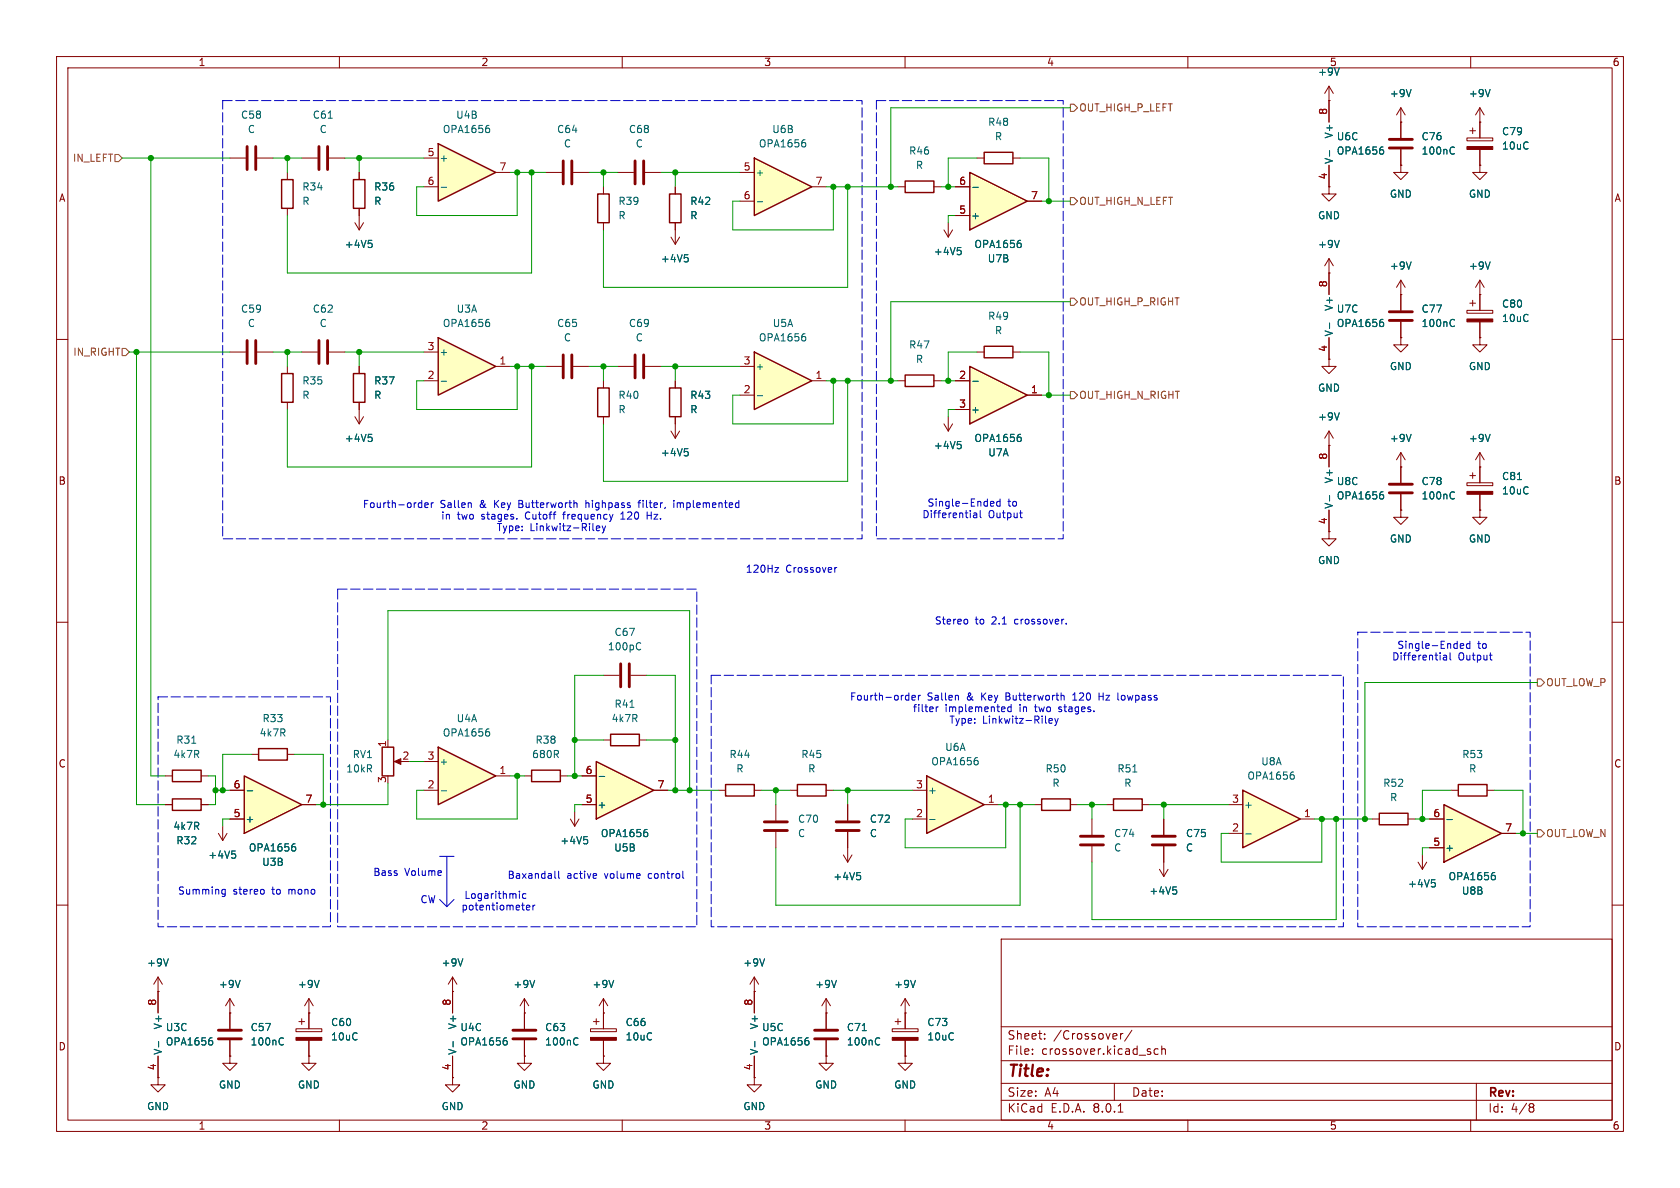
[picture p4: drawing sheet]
<svg xmlns="http://www.w3.org/2000/svg" width="297mm" height="210mm" viewBox="0 0 297 210" stroke-linecap="round" stroke-linejoin="round" font-family="sans-serif">
<g fill="none" stroke="#840000" stroke-width=".18">
<path d="M10 10h277v190h-277zM12 12h273v186h-273zM60 10v2M110 10v2M160 10v2M210 10v2M234.9 17.8h.1M234.9 15.2v6.4M234.9 15.2l-.7 1.3M234.9 15.2l.8 1.3M247.6 19.1l-.7 1.2M247.6 19.1v2.5"/>
<path d="M247.6 19.1l.8 1.2M260 10v2M234.9 29.2v3.8M247.6 21.6h.1M247.6 29.2v1.3h1.3l-1.3 1.3-1.2-1.3h1.2M247.6 29.2h.1M10 60h2M234.9 48.3h.1M234.9 45.7v6.4M234.9 59.7v3.8M234.9 45.7l-.7 1.3M234.9 45.7l.8 1.3"/>
<path d="M247.6 52.1h.1M247.6 59.7v1.3h1.3l-1.3 1.2-1.2-1.2h1.2M247.6 59.7h.1M247.6 49.5v5.4M247.6 56.9v2.8M247.6 49.5l-.7 1.3M247.6 49.5l.8 1.3M259.3 54.9h4.6v.5h-4.6zM259.8 53.6h1.1M260.3 53.1v1M261.6 52.1h.1M261.6 49.5v5.4"/>
<path d="M261.6 56.9v2.8M261.6 49.5l-.7 1.3M261.6 49.5l.8 1.3M285 60h2M234.9 63.5v1.3h1.3l-1.3 1.2-1.2-1.2h1.2M234.9 63.5h.1M234.9 94v1.3h1.3l-1.3 1.2-1.2-1.2h1.2M234.9 94h.1M247.6 90.2v1.2h1.3l-1.3 1.3-1.2-1.3h1.2M247.6 90.2h.1M261.6 90.2v1.2h1.3l-1.3 1.3-1.3-1.3h1.3M261.6 90.2h.1"/>
<path d="M10 110h2M285 110h2M29.2 137.2h1.3M35.6 137.2h1.2M10 160h2M182.9 142.2h1.2M189.2 142.2h1.3M285 160h2M40.6 179.1v2.8M54.6 179.1h.1M54.6 176.5v5.4M54.6 176.5l-.8 1.3"/>
<path d="M54.6 176.5l.8 1.3M80 175.3h.1M80 172.7l-.8 1.3M80 172.7v2.6M80 172.7l.8 1.3M92.7 179.1h.1M92.7 176.5l-.8 1.3M92.7 176.5v2.6M92.7 176.5l.8 1.3M177 166h108v32h-108zM40.6 183.9v2.8M52.3 181.9h4.6v.5h-4.6z"/>
<path d="M52.8 180.6h1M53.3 180.1v1M54.6 186.7v1.3h1.3l-1.3 1.2-1.3-1.2h1.3M54.6 186.7h.1M54.6 183.9v2.8M60 198v2M92.7 186.7v1.3h1.3l-1.3 1.2-1.3-1.2h1.3M92.7 186.7h.1M110 198v2M160 198v2M177 194.5h108M177 191.5h108"/>
<path d="M177 187.5h108M177 181.5h108M182.5 186.3v.1M182.5 185.5v.1M184.7 183.6v.1M184.7 182.8v.1M197 191.5v3M197.7 196.6h.8M198.1 182.7v1M198.5 182.7l-.3 .1-.1 .2M200.1 182.1l-1.3 2M204.7 185.5l-.4-.1-.3 .3v.4l.2 .2h.5"/>
<path d="M205.4 185.5l.2-.1 .4 .1v.9M205.4 184.9v1.5M210 198v2M260 198v2M261 191.5v6.5M270.6 195.1h.3l.3 .3-.3 .3M270.6 195.7h.3M270.9 195.7l.2 .2 .1 .4-.3 .3h-.3"/>
</g>
<g fill="none" stroke="#006464" stroke-width=".18">
<path d="M236.8 12l-.5 1.3M249.5 15.8l-.5 1.3M235 26.6v1M244.3 26h.2M244.4 26.5l.2 .2v.3l-.2 .2M235 57.1v1M236.8 42.5l-.5 1.3M244.3 56.5h.2M244.4 56.9l.2 .3v.3l-.2 .2M249.5 46.3l-.5 1.3M256.9 56.5l.2 .1M257.1 57.6l-.2 .1"/>
<path d="M263.4 46.3l-.4 1.3M33.9 131.4h.7M56.4 173.3l-.4 1.3M81.8 169.5l-.4 1.3M94.5 173.3l-.4 1.3M49.9 183.5l.2 .1M50.1 184.6l-.2 .1"/>
</g>
<path d="M30.5 136.1h5.1v2.1h-5.1zM184.1 141.2h5.1v2.1h-5.1z" fill="none" stroke="#840000" stroke-width=".25"/>
<path d="M245.6 56.6h4.1M245.6 55.1h4.1M38.6 183.6h4.1M38.6 182.1h4.1" fill="none" stroke="#840000" stroke-width=".51"/>
<g fill="#840000" stroke="#840000" stroke-width=".18">
<path d="M259.3 56.4h4.6v.5h-4.6z"/>
<path d="M52.3 183.4h4.6v.5h-4.6z"/>
</g>
<path d="M219.7 139.7l10.2 5.1-10.2 5.1z" fill="#ffffc2"/>
<path d="M219.7 139.7l10.2 5.1-10.2 5.1z" fill="none" stroke="#840000" stroke-width=".25"/>
<path d="M217.2 147.3h2.5M217.2 142.2h2.5M229.9 144.8h2.5M80 190.5v1.3h1.3l-1.3 1.2-1.3-1.2h1.3M80 190.5h.1" fill="none" stroke="#840000" stroke-width=".18"/>
<path d="M228.4 136.5h.3M228.6 137l.2 .2v.3l-.2 .2M220.2 147.4h1" fill="none" stroke="#006464" stroke-width=".18"/>
<path d="M163.8 137.2l10.2 5-10.2 5.1z" fill="#ffffc2"/>
<path d="M163.8 137.2l10.2 5-10.2 5.1zM243.8 143.8h5.1v2h-5.1z" fill="none" stroke="#840000" stroke-width=".25"/>
<g fill="none" stroke="#840000" stroke-width=".18">
<path d="M161.3 139.7h2.5M161.3 144.8h2.5M174 142.2h2.5M242.6 144.8h1.2M248.9 144.8h1.3M250.7 152.4l.8 1.3M251.5 151.1v2.6M252.2 152.4l-.7 1.3M40.6 179.1h.1M40.6 176.5l-.7 1.3M40.6 176.5v2.6M40.6 176.5l.8 1.3"/>
<path d="M80 175.3v3.8M80 186.7v3.8"/>
</g>
<path d="M172.6 133.9h.2M172.7 134.4l.2 .3v.3l-.2 .2M164.4 144.9h.9M253.1 155.5h.6M253.5 156l.3 .2v.3l-.3 .3M42.5 173.3l-.5 1.3M80.1 184.1v1M89.3 183.5h.3M89.4 183.9l.3 .3v.3l-.3 .2" fill="none" stroke="#006464" stroke-width=".18"/>
<path d="M255.3 142.2l10.1 5.1-10.1 5.1z" fill="#ffffc2"/>
<path d="M128.3 138.7h5v2h-5zM141 138.7h5v2h-5zM257.8 138.7h5.1v2h-5.1zM196.8 141.2h5.1v2.1h-5.1zM255.3 142.2l10.1 5.1-10.1 5.1z" fill="none" stroke="#840000" stroke-width=".25"/>
<g fill="none" stroke="#840000" stroke-width=".18">
<path d="M261.6 19.1l-.7 1.2M261.6 19.1v5.3M261.6 19.1l.8 1.2M234.9 33v1.3h1.3l-1.3 1.3-1.2-1.3h1.2M234.9 33h.1M259.3 24.4h4.6v.5h-4.6zM259.8 23.1h1.1M260.3 22.6v1M261.6 21.6h.1M261.6 26.4v2.8M127 139.7h1.3M133.3 139.7h1.3"/>
<path d="M139.7 139.7h1.3M146 139.7h1.3M256.5 139.7h1.3M262.9 139.7h1.3M137.2 142.2v2.8M137.2 147.1v2.8M149.1 151.1l.8 1.3M149.9 142.2v2.8M149.9 147.1v5.3M150.6 151.1l-.7 1.3M193 144.8v2.8M193 149.6v2.8"/>
<path d="M195.6 142.2h1.2M201.9 142.2h1.3M205 153.7l.7 1.2M205.7 144.8v2.8M205.7 149.6v5.3M206.5 153.7l-.8 1.2M252.7 149.9h2.6M252.7 144.8h2.6M265.4 147.3h2.6M27.9 175.3v3.8M27.9 186.7v3.8"/>
</g>
<path d="M263.4 15.8l-.4 1.3M200.3 136.5h.7M151.5 154.2h.6M151.9 154.7l.3 .3v.3l-.3 .2M207.4 156.8h.6M207.8 157.3l.2 .2v.3l-.2 .3M255.8 144.9h1M264 154.2h.3M264.1 154.7l.3 .3v.3l-.3 .2M28 184.1v1M37.2 183.5h.3M37.4 183.9l.2 .3v.3l-.2 .2" fill="none" stroke="#006464" stroke-width=".18"/>
<path d="M135.1 146.8h4.1M135.1 145.3h4.1M147.8 146.8h4.1M147.8 145.3h4.1M191 149.4h4.1M191 147.8h4.1M203.7 149.4h4.1M203.7 147.8h4.1" fill="none" stroke="#840000" stroke-width=".51"/>
<path d="M259.3 25.9h4.6v.5h-4.6z" fill="#840000" stroke="#840000" stroke-width=".18"/>
<path d="M133.3 27.9l10.2 5.1-10.2 5.1z" fill="#ffffc2"/>
<path d="M133.3 27.9l10.2 5.1-10.2 5.1zM160 32h5.1v2h-5.1zM174 26.9h5.1v2.1h-5.1z" fill="none" stroke="#840000" stroke-width=".25"/>
<g fill="none" stroke="#840000" stroke-width=".18">
<path d="M130.8 30.5h2.5M130.8 35.6h2.5M143.5 33h2.5M158.7 33h1.3M165.1 33h1.3M167.6 39.4v2.5M172.7 27.9h1.3M179.1 27.9h1.2M247.6 21.6v2.8M247.6 26.4v2.8M261.6 29.2v1.3h1.3l-1.3 1.3-1.3-1.3h1.3M261.6 29.2h.1"/>
<path d="M166.9 40.6l.7 1.3M168.4 40.6l-.8 1.3"/>
</g>
<path d="M133.9 35.7h.9M142.1 24.7h.2M142.2 25.2l.3 .2v.3l-.3 .3M256.9 26l.2 .1M257.1 27.1l-.2 .1M169.3 43.8h.6M169.7 44.2l.2 .3v.3l-.2 .2" fill="none" stroke="#006464" stroke-width=".18"/>
<path d="M245.6 26.2h4.1M245.6 24.6h4.1" fill="none" stroke="#840000" stroke-width=".51"/>
<path d="M171.4 30.5l10.2 5.1-10.2 5z" fill="#ffffc2"/>
<path d="M171.4 30.5l10.2 5.1-10.2 5z" fill="none" stroke="#840000" stroke-width=".25"/>
<g fill="none" stroke="#840000" stroke-width=".18">
<path d="M168.9 38.1h2.5M168.9 33h2.5M181.6 35.6h2.5M234.9 78.7v3.9M234.9 90.2v3.8M247.6 82.6h.1M247.6 80l-.7 1.3M247.6 80v2.6M247.6 80l.8 1.3M259.3 85.3h4.6v.6h-4.6zM259.8 84.1h1.1M260.3 83.6v1"/>
<path d="M261.6 82.6h.1M261.6 80l-.7 1.3M261.6 80v5.3M261.6 87.4v2.8M261.6 80l.8 1.3M27.9 190.5v1.3h1.3l-1.3 1.2-1.2-1.2h1.2M27.9 190.5h.1M40.6 186.7v1.3h1.3l-1.3 1.2-1.2-1.2h1.2M40.6 186.7h.1"/>
</g>
<path d="M172 33.1h.9M180.2 42.5h.2M180.3 43l.3 .2v.3l-.3 .3M249.5 76.8l-.5 1.2M263.4 76.8l-.4 1.2M235 87.6v1M244.3 86.9h.2M244.4 87.4l.2 .3v.3l-.2 .2M268.3 84.8h.7" fill="none" stroke="#006464" stroke-width=".18"/>
<path d="M259.3 86.9h4.6v.5h-4.6z" fill="#840000" stroke="#840000" stroke-width=".18"/>
<path d="M171.4 64.8l10.2 5.1-10.2 5z" fill="#ffffc2"/>
<path d="M160 66.3h5.1v2h-5.1zM171.4 64.8l10.2 5.1-10.2 5zM174 61.2h5.1v2h-5.1z" fill="none" stroke="#840000" stroke-width=".25"/>
<g fill="none" stroke="#840000" stroke-width=".18">
<path d="M158.7 67.3h1.3M165.1 67.3h1.3M166.9 74.9l.7 1.3M167.6 73.7v2.5M168.4 74.9l-.8 1.3M168.9 67.3h2.5M168.9 72.4h2.5M172.7 62.2h1.3M179.1 62.2h1.2M181.6 69.9h2.5M234.9 78.7h.1M234.9 76.2l-.7 1.3"/>
<path d="M234.9 76.2v2.5M234.9 76.2l.8 1.3M247.6 82.6v2.7M247.6 87.4v2.8"/>
</g>
<path d="M169.3 78h.6M169.7 78.5l.2 .3v.3l-.2 .2M172 67.4h.9M180.2 76.8h.2M180.3 77.3l.3 .2v.3l-.3 .2M236.8 73l-.5 1.2M256.9 86.9l.2 .2M257.1 88.1l-.2 .1" fill="none" stroke="#006464" stroke-width=".18"/>
<path d="M245.6 87.1h4.1M245.6 85.6h4.1" fill="none" stroke="#840000" stroke-width=".51"/>
<path d="M133.3 62.2l10.2 5.1-10.2 5.1z" fill="#ffffc2"/>
<path d="M49.8 31.8h2v5h-2zM62.5 31.8h2v5h-2zM105.7 34.3h2v5.1h-2zM49.8 66h2v5.1h-2zM62.5 66h2v5.1h-2zM105.7 68.6h2v5.1h-2zM133.3 62.2l10.2 5.1-10.2 5.1z" fill="none" stroke="#840000" stroke-width=".25"/>
<g fill="none" stroke="#840000" stroke-width=".18">
<path d="M50.8 30.5v1.3M50.8 36.8v1.3M62.7 39.4l.8 1.2M63.5 30.5v1.3M63.5 36.8v3.8M64.3 39.4l-.8 1.2M96.5 30.5h2.8M101.3 30.5h2.8M106.7 33v1.3M106.7 39.4v1.2M109.2 30.5h2.8M114 30.5h2.8"/>
<path d="M261.6 59.7v1.3h1.3l-1.3 1.2-1.3-1.2h1.3M261.6 59.7h.1M50.8 64.8v1.2M50.8 71.1v1.3M53.3 62.2h2.8M58.2 62.2h2.8M62.7 73.7l.8 1.2M63.5 64.8v1.2M63.5 71.1v3.8M64.3 73.7l-.8 1.2M96.5 64.8h2.8M101.3 64.8h2.8"/>
<path d="M106.7 67.3v1.3M106.7 73.7v1.2M130.8 69.9h2.5M130.8 64.8h2.5M143.5 67.3h2.5"/>
</g>
<path d="M65.1 42.5h.6M65.6 43l.2 .2v.3l-.2 .3M142.1 59h.2M142.2 59.5l.3 .2v.3l-.3 .3M65.1 76.8h.6M65.6 77.3l.2 .2v.3l-.2 .2M133.9 69.9h.9" fill="none" stroke="#006464" stroke-width=".18"/>
<path d="M99.6 28.4v4.1M101.1 28.4v4.1M112.3 28.4v4.1M113.8 28.4v4.1M56.4 60.2v4.1M57.9 60.2v4.1M99.6 62.7v4.1M101.1 62.7v4.1" fill="none" stroke="#840000" stroke-width=".51"/>
<path d="M77.5 59.7l10.1 5.1-10.1 5.1z" fill="#ffffc2"/>
<path d="M77.5 59.7l10.1 5.1-10.1 5.1z" fill="none" stroke="#840000" stroke-width=".25"/>
<path d="M74.9 67.3h2.6M74.9 62.2h2.6M87.6 64.8h2.6" fill="none" stroke="#840000" stroke-width=".18"/>
<path d="M86.2 56.5h.3M86.3 56.9l.3 .3v.3l-.3 .2M78 67.4h1" fill="none" stroke="#006464" stroke-width=".18"/>
<path d="M77.5 25.4l10.1 5.1-10.1 5.1z" fill="#ffffc2"/>
<path d="M77.5 25.4l10.1 5.1-10.1 5.1zM94 136.1h5.1v2.1h-5.1zM107.9 129.8h5.1v2h-5.1z" fill="none" stroke="#840000" stroke-width=".25"/>
<g fill="none" stroke="#840000" stroke-width=".18">
<path d="M40.6 27.9h2.8M45.5 27.9h2.8M53.3 27.9h2.8M58.2 27.9h2.8M74.9 27.9h2.6M74.9 33h2.6M87.6 30.5h2.6M40.6 62.2h2.8M45.5 62.2h2.8M106.7 119.4h2.8M111.5 119.4h2.8M92.7 137.2h1.3"/>
<path d="M99.1 137.2h1.2M106.7 130.8h1.2M113 130.8h1.3M27.9 175.3h.1M27.9 172.7l-.7 1.3M27.9 172.7v2.6M27.9 172.7l.8 1.3"/>
</g>
<path d="M58 20.9h.8M78 33.1h1M86.2 22.2h.3M86.3 22.7l.3 .2v.3l-.3 .2M113 113.6l.3 .1M113.3 114.8l-.3 .1M111.4 125h.7M29.8 169.5l-.5 1.3" fill="none" stroke="#006464" stroke-width=".18"/>
<path d="M43.7 25.9v4.1M45.2 25.9v4.1M56.4 25.9v4.1M57.9 25.9v4.1M43.7 60.2v4.1M45.2 60.2v4.1M109.7 117.3v4.1M111.3 117.3v4.1" fill="none" stroke="#840000" stroke-width=".51"/>
<path d="M105.4 134.6l10.2 5.1-10.2 5.1z" fill="#ffffc2"/>
<path d="M118.4 34.3h2v5.1h-2zM118.4 68.6h2v5.1h-2zM105.4 134.6l10.2 5.1-10.2 5.1z" fill="none" stroke="#840000" stroke-width=".25"/>
<g fill="none" stroke="#840000" stroke-width=".18">
<path d="M119.4 33v1.3M119.4 39.4v3.8M118.6 41.9l.8 1.3M120.1 41.9l-.7 1.3M109.2 64.8h2.8M114 64.8h2.8M118.6 76.2l.8 1.3M119.4 67.3v1.3M119.4 73.7v3.8M120.1 76.2l-.7 1.3M102.9 137.2h2.5M115.6 139.7h2.5"/>
<path d="M100.8 144.8l.8 1.3M101.6 143.5v2.6M102.4 144.8l-.8 1.3M102.9 142.2h2.5M92.7 179.1v2.8M106.7 179.1h.1M106.7 176.5v5.4M106.7 176.5l-.8 1.3M106.7 176.5l.7 1.3M133.3 175.3h.1M133.3 172.7l-.7 1.3M133.3 172.7v6.4"/>
<path d="M133.3 172.7l.8 1.3M146 179.1h.1M146 176.5v5.4M146 176.5l-.7 1.3M146 176.5l.8 1.3M160 179.1h.1M160 176.5l-.7 1.3M160 176.5v5.4M160 176.5l.8 1.3M92.7 183.9v2.8M104.4 181.9h4.6v.5h-4.6zM104.9 180.6h1"/>
<path d="M105.4 180.1v1M106.7 186.7v1.3h1.2l-1.2 1.2-1.3-1.2h1.3M106.7 186.7h.1M106.7 183.9v2.8M133.3 190.5v1.3h1.3l-1.3 1.2-1.2-1.2h1.2M133.3 190.5h.1M133.3 186.7v3.8M146 186.7v1.3h1.3l-1.3 1.2-1.2-1.2h1.2M146 186.7h.1M146 183.9v2.8M157.7 181.9h4.6v.5h-4.6zM158.2 180.6h1.1"/>
<path d="M158.7 180.1v1M160 186.7v1.3h1.3l-1.3 1.2-1.3-1.2h1.3M160 186.7h.1M160 183.9v2.8"/>
</g>
<g fill="none" stroke="#006464" stroke-width=".18">
<path d="M121 45h.6M121.4 45.5l.3 .3v.3l-.3 .2M121 79.3h.6M121.4 79.8l.3 .2v.3l-.3 .3M105.9 137.3h1M103.2 147.9h.6M103.7 148.4l.2 .2v.3l-.2 .3M114.1 146.6h.3M114.3 147.1l.2 .3v.3l-.2 .2M108.5 173.3l-.4 1.3M135.2 169.5l-.5 1.3M147.9 173.3l-.5 1.3"/>
<path d="M161.8 173.3l-.4 1.3M101.9 183.5l.3 .1M102.2 184.6l-.3 .1M133.4 184.1v1M142.7 183.5h.2M142.8 183.9l.2 .3v.3l-.2 .2M152.4 182.2h.8M155.3 183.5l.2 .1M155.5 184.6l-.2 .1"/>
</g>
<g fill="#840000" stroke="#840000" stroke-width=".18">
<path d="M104.4 183.4h4.6v.5h-4.6z"/>
<path d="M157.7 183.4h4.6v.5h-4.6z"/>
</g>
<path d="M112.3 62.7v4.1M113.8 62.7v4.1M90.7 183.6h4M90.7 182.1h4M144 183.6h4.1M144 182.1h4.1" fill="none" stroke="#840000" stroke-width=".51"/>
<path d="M77.5 132.1l10.1 5.1-10.1 5z" fill="#ffffc2"/>
<path d="M45.7 132.3h5.1v2.1h-5.1zM67.6 132.1h2v5.1h-2zM77.5 132.1l10.1 5.1-10.1 5z" fill="none" stroke="#840000" stroke-width=".25"/>
<path d="M44.4 133.4h1.3M50.8 133.4h1.3M68.6 130.8v1.3M70.1 134.6h1M74.9 139.7h2.6M74.9 134.6h2.6M87.6 137.2h2.6M38.6 147.3l.8 1.3M39.4 146.1v2.5M40.1 147.3l-.7 1.3" fill="none" stroke="#840000" stroke-width=".18"/>
<path d="M78 139.8h1M86.2 128.8h.3M86.3 129.3l.3 .3v.3l-.3 .2M41 150.4h.6M41.4 150.9l.3 .3v.3l-.3 .2" fill="none" stroke="#006464" stroke-width=".18"/>
<path d="M69.7 134.6l1.2-.5v1z" fill="#840000" stroke="#840000" stroke-width=".18"/>
<path d="M43.2 137.2l10.1 5-10.1 5.1z" fill="#ffffc2"/>
<path d="M43.2 137.2l10.1 5-10.1 5.1zM30.5 141.2h5.1v2.1h-5.1z" fill="none" stroke="#840000" stroke-width=".25"/>
<g fill="none" stroke="#840000" stroke-width=".18">
<path d="M234.9 17.8h.1M234.9 17.8v3.8M63.5 30.5v1.3M63.5 36.8v1.3M119.4 33v1.3M119.4 39.4v1.2M168.9 38.1h2.5M168.9 33h2.5M181.6 35.6h2.5M234.9 33h.1M234.9 29.2v3.8M247.6 21.6h.1"/>
<path d="M247.6 29.2h.1M247.6 21.6v2.8M247.6 26.4v2.8M261.6 21.6h.1M261.6 29.2h.1M261.6 21.6v2.8M261.6 26.4v2.8M234.9 48.3h.1M234.9 48.3v3.8M234.9 59.7v3.8M247.6 52.1h.1M247.6 59.7h.1"/>
<path d="M247.6 52.1v2.8M247.6 56.9v2.8M261.6 59.7h.1M261.6 52.1h.1M261.6 52.1v2.8M261.6 56.9v2.8M63.5 64.8v1.2M63.5 71.1v1.3M119.4 67.3v1.3M119.4 73.7v1.2M168.9 67.3h2.5M168.9 72.4h2.5"/>
<path d="M181.6 69.9h2.5M234.9 78.7h.1M234.9 63.5h.1M234.9 78.7v3.9M234.9 94h.1M234.9 90.2v3.8M247.6 90.2h.1M247.6 82.6h.1M247.6 82.6v2.7M247.6 87.4v2.8M261.6 90.2h.1M261.6 82.6h.1"/>
<path d="M261.6 82.6v2.7M261.6 87.4v2.8M40.6 139.7h2.6M102.9 137.2h2.5M115.6 139.7h2.5M29.2 142.2h1.3M35.6 142.2h1.2M40.6 144.8h2.6M53.3 142.2h2.6M102.9 142.2h2.5M149.9 142.2v2.8M149.9 147.1v2.8"/>
<path d="M205.7 144.8v2.8M205.7 149.6v2.8M252.7 144.8h2.6M252.7 149.9h2.6M265.4 147.3h2.6M27.9 175.3h.1M27.9 175.3v3.8M40.6 179.1h.1M40.6 179.1v2.8M54.6 179.1h.1M54.6 179.1v2.8M80 175.3h.1"/>
<path d="M80 175.3v3.8M92.7 179.1h.1M92.7 179.1v2.8M106.7 179.1h.1M106.7 179.1v2.8M133.3 175.3h.1M133.3 175.3v3.8M146 179.1h.1M146 179.1v2.8M160 179.1h.1M160 179.1v2.8M27.9 190.5h.1"/>
<path d="M27.9 186.7v3.8M40.6 186.7h.1M40.6 183.9v2.8M54.6 186.7h.1M54.6 183.9v2.8M80 190.5h.1M80 186.7v3.8M92.7 186.7h.1M92.7 183.9v2.8M106.7 186.7h.1M106.7 183.9v2.8M133.3 190.5h.1"/>
<path d="M133.3 186.7v3.8M146 186.7h.1M146 183.9v2.8M160 186.7h.1M160 183.9v2.8"/>
</g>
<g fill="none" stroke="#006464" stroke-width=".18">
<path d="M236.8 12l-.5 1.3M249.5 15.8l-.5 1.3M263.4 15.8l-.4 1.3M172 33.1h.9M235 26.6v1M244.3 26h.2M244.4 26.5l.2 .2v.3l-.2 .2M256.9 26l.2 .1M257.1 27.1l-.2 .1M65.1 42.5h.6M65.6 43l.2 .2v.3l-.2 .3M121 45h.6"/>
<path d="M121.4 45.5l.3 .3v.3l-.3 .2M169.3 43.8h.6M169.7 44.2l.2 .3v.3l-.2 .2M180.2 42.5h.2M180.3 43l.3 .2v.3l-.3 .3M235 57.1v1M236.8 42.5l-.5 1.3M244.3 56.5h.2M244.4 56.9l.2 .3v.3l-.2 .2M249.5 46.3l-.5 1.3M256.9 56.5l.2 .1M257.1 57.6l-.2 .1"/>
<path d="M263.4 46.3l-.4 1.3M65.1 76.8h.6M65.6 77.3l.2 .2v.3l-.2 .2M121 79.3h.6M121.4 79.8l.3 .2v.3l-.3 .3M169.3 78h.6M169.7 78.5l.2 .3v.3l-.2 .2M172 67.4h.9M180.2 76.8h.2M180.3 77.3l.3 .2v.3l-.3 .2M236.8 73l-.5 1.2M249.5 76.8l-.5 1.2"/>
<path d="M263.4 76.8l-.4 1.2M235 87.6v1M244.3 86.9h.2M244.4 87.4l.2 .3v.3l-.2 .2M256.9 86.9l.2 .2M257.1 88.1l-.2 .1M268.3 84.8h.7M43.7 139.8h1M105.9 137.3h1M41 150.4h.6M41.4 150.9l.3 .3v.3l-.3 .2M51.9 149.2h.3"/>
<path d="M52 149.7l.3 .2v.3l-.3 .2M103.2 147.9h.6M103.7 148.4l.2 .2v.3l-.2 .3M114.1 146.6h.3M114.3 147.1l.2 .3v.3l-.2 .2M151.5 154.2h.6M151.9 154.7l.3 .3v.3l-.3 .2M207.4 156.8h.6M207.8 157.3l.2 .2v.3l-.2 .3M253.1 155.5h.6M253.5 156l.3 .2v.3l-.3 .3M255.8 144.9h1"/>
<path d="M264 154.2h.3M264.1 154.7l.3 .3v.3l-.3 .2M29.8 169.5l-.5 1.3M42.5 173.3l-.5 1.3M56.4 173.3l-.4 1.3M81.8 169.5l-.4 1.3M94.5 173.3l-.4 1.3M108.5 173.3l-.4 1.3M135.2 169.5l-.5 1.3M147.9 173.3l-.5 1.3M161.8 173.3l-.4 1.3M28 184.1v1"/>
<path d="M37.2 183.5h.3M37.4 183.9l.2 .3v.3l-.2 .2M49.9 183.5l.2 .1M50.1 184.6l-.2 .1M80.1 184.1v1M89.3 183.5h.3M89.4 183.9l.3 .3v.3l-.3 .2M101.9 183.5l.3 .1M102.2 184.6l-.3 .1M133.4 184.1v1M142.7 183.5h.2M142.8 183.9l.2 .3v.3l-.2 .2"/>
<path d="M152.4 182.2h.8M155.3 183.5l.2 .1M155.5 184.6l-.2 .1"/>
</g>
<path d="M189.2 18.4h.7l.6 .7-.6 .6h-.7zM20.3 27.3h.7l.6 .6-.6 .7h-.7zM189.2 34.9h.7l.6 .7-.6 .6h-.7zM189.2 52.7h.7l.6 .6-.6 .7h-.7zM21.6 61.6h.6l.7 .6-.7 .7h-.6zM189.2 69.2h.7l.6 .7-.6 .6h-.7zM271.8 120h.6l.6 .7-.6 .6h-.6zM271.8 146.7h.6l.6 .6-.6 .7h-.6z" fill="none" stroke="#725600" stroke-width=".18"/>
<g fill="none" stroke="#0000c2" stroke-width=".18">
<path d="M74.4 88.9h.2M74.6 88.5v1.2M74.6 89.7h-.2M75.1 89.3l.6-.1-.1-.3h-.3l-.2 .2 .1 .6h.4M76.2 88.9v.8M76.6 88.9l-.4 .2M83.1 88.9l.2 .2v.6M91.4 91.6v.2M101.6 88.9l.4 .2v.6M103.6 88.5v1.2M103.8 88.9l-.2 .1M105.5 93v.8h.5"/>
<path d="M106 93v.3l-.6 .1M106.5 93l.3 .8M106.8 93.8l-.3 .4M107.1 93l-.3 .8M109.8 91.8h.7M112.8 88.9h.5M113.3 88.5l-.3 .1v1.1M114.4 90.5v1.3M114.4 91.1h.7M119.1 88.5v.1M119.1 88.9v.8M172.6 90.7l.1 .8"/>
<path d="M172.7 91h-.4l-.2 .2 .2 .3h.4M173.3 90.3v1l.2 .2M175.1 89.1l.6-.2-.1-.2-.3-.1-.2 .2 .1 .6h.4M176.8 88.7l-.4-.1-.2 .3 .1 .5h.5M176.8 88.2v1.3M180.2 90.7h.5M180.6 91.5h.1M137 100.3h.7l-.7 .9h.7M147.9 100.3l-.3 .3M170.8 109.5l.3 .2v.4l-.3 .2M188.5 110.2v.1M255.7 115.9v.8"/>
<path d="M255.7 116.1l-.4 .1-.2 .2 .2 .3 .4-.1M256.3 115.4v1.1l.2 .2M258.2 114.2l.6-.1-.1-.3h-.4l-.1 .2v.6h.5M259.9 113.8h-.4l-.2 .2 .1 .6h.5M259.9 113.4v1.2M263.3 115.8h.5M263.7 116.7h.1M160.6 122.9l.1 .1M160.7 122.5v1.3M160.7 123.7l-.1 .1M161.2 123.3l.6-.1v-.2l-.4-.1-.2 .2 .1 .6h.5M162.4 122.9v.9"/>
<path d="M162.7 122.9l-.3 .3M165.5 125v.8M165.9 125l-.4 .2M169.3 122.9l.1 .2v.7M178.8 125h-.4l-.2 .2 .1 .5h.5M178.8 124.5v1.3M185.4 127.4l.6-.1v-.2l-.4-.1-.2 .2 .1 .6h.5M186.5 127l.3 .9M186.8 127.9l-.3 .4M187.1 127l-.3 .9M187.8 122.9l.3 .2v.7M189.6 123.8h.8"/>
<path d="M189.9 122.7l-.3 .2M194.3 122.5v1.3M194.3 123.1h.7M39.3 158h.5M39.3 157.3h.5M39.8 157.2v1l-.2 .3-.3-.1M46.7 157.3v.6M77.7 159l1.3 1.3M77.7 151.4h2.6M79 151.4v8.9M80.3 159l-1.3 1.3M91.8 157.5v.2"/>
<path d="M91.8 158v.8M93 158h-.4l-.2 .2 .1 .6h.5M98.1 154v1.1l.2 .2M98.8 154v1.1l.1 .2M105.3 154.4l.2 .3-.6 .1M105.4 155.2l-.1 .1M120.7 154v1.1l.2 .2M93.1 160.4l.6-.1-.1-.2-.4-.1-.1 .2v.6h.5M94.2 160v.9M94.6 160l-.4 .3"/>
</g>
<path d="M39.4 17.8h113v77.5h-113zM154.9 17.8h33.1v77.5h-33.1zM59.7 104.1h63.5v59.7h-63.5zM125.7 119.4h111.8v44.4h-111.8zM240 111.8h30.5v52h-30.5zM27.9 123.2h30.5v40.6h-30.5z" fill="none" stroke="#0000c2" stroke-width=".18" stroke-dasharray="1.7 .6"/>
<g fill="none" stroke="#009600" stroke-width=".18">
<path d="M189.2 19.1h-31.7v13.9M21.6 27.9h19M26.7 27.9v109.3h2.5M48.3 27.9h5M50.8 27.9v2.6M61 27.9h13.9M63.5 27.9v2.6M90.2 30.5h6.3M91.4 30.5v7.6h-17.7v-5.1h1.2M94 30.5v17.8h-43.2v-10.2M104.1 30.5h5.1M106.7 30.5v2.5"/>
<path d="M116.8 30.5h14M119.4 30.5v2.5M146 33h12.7M147.3 33v7.6h-17.8v-5h1.3M149.9 33v17.8h-43.2v-10.2M166.4 33h2.5M168.9 38.1h-1.3v1.3M172.7 27.9h-5.1v5.1M180.3 27.9h5.1v7.7M184.1 35.6h5.1M189.2 53.3h-31.7v14M22.9 62.2h17.7"/>
<path d="M24.1 62.2v80h5.1M48.3 62.2h5M50.8 62.2v2.6M61 62.2h13.9M63.5 62.2v2.6M90.2 64.8h6.3M91.4 64.8v7.6h-17.7v-5.1h1.2M94 64.8v17.8h-43.2v-10.2M104.1 64.8h5.1M106.7 64.8v2.5M116.8 64.8h14M119.4 64.8v2.5"/>
<path d="M146 67.3h12.7M147.3 67.3v7.6h-17.8v-5h1.3M149.9 67.3v17.8h-43.2v-10.2M166.4 67.3h2.5M168.9 72.4h-1.3v1.3M172.7 62.2h-5.1v5.1M180.3 62.2h5.1v7.7M184.1 69.9h5.1M106.7 119.4h-5.1v17.8M114.3 119.4h5.1v20.3M36.8 137.2h1.3v5h-1.3M38.1 139.7h2.5"/>
<path d="M44.4 133.4h-5v6.3M52.1 133.4h5v8.8M68.6 130.8v-22.8h53.3v31.7M68.6 138.4v3.8h-12.7M72.4 134.6h2.5M90.2 137.2h2.5M91.4 137.2v7.6h-17.7v-5.1h1.2M100.3 137.2h2.6M101.6 130.8h5.1M114.3 130.8h5.1M118.1 139.7h8.9M134.6 139.7h5.1"/>
<path d="M137.2 139.7v2.5M147.3 139.7h14M149.9 139.7v2.5M256.5 139.7h-5v5.1M264.2 139.7h5v7.6M271.8 120.7h-30.5v24.1M40.6 144.8h-1.2v1.3M102.9 142.2h-1.3v1.3M176.5 142.2h6.4M177.8 142.2v7.7h-17.8v-5.1h1.3M180.3 142.2v17.8h-43.1v-10.1M190.5 142.2h5.1"/>
<path d="M193 142.2v2.6M203.2 142.2h14M205.7 142.2v2.6M232.4 144.8h10.2M233.7 144.8v7.6h-17.8v-5.1h1.3M236.2 144.8v17.8h-43.2v-10.2M250.2 144.8h2.5M252.7 149.9h-1.2v1.2M268 147.3h3.8"/>
</g>
<g fill="#009600" stroke="#009600" stroke-width=".18">
<circle cx="241.3" cy="144.8" r=".46"/>
<circle cx="251.5" cy="144.8" r=".46"/>
<circle cx="236.2" cy="144.8" r=".46"/>
<circle cx="233.7" cy="144.8" r=".46"/>
<circle cx="269.2" cy="147.3" r=".46"/>
<circle cx="167.6" cy="67.3" r=".46"/>
<circle cx="167.6" cy="33" r=".46"/>
<circle cx="149.9" cy="67.3" r=".46"/>
<circle cx="157.5" cy="67.3" r=".46"/>
<circle cx="180.3" cy="142.2" r=".46"/>
<circle cx="193" cy="142.2" r=".46"/>
<circle cx="177.8" cy="142.2" r=".46"/>
<circle cx="205.7" cy="142.2" r=".46"/>
<circle cx="137.2" cy="139.7" r=".46"/>
<circle cx="121.9" cy="139.7" r=".46"/>
<circle cx="149.9" cy="139.7" r=".46"/>
<circle cx="147.3" cy="67.3" r=".46"/>
<circle cx="119.4" cy="139.7" r=".46"/>
<circle cx="119.4" cy="130.8" r=".46"/>
<circle cx="185.4" cy="69.9" r=".46"/>
<circle cx="185.4" cy="35.6" r=".46"/>
<circle cx="91.4" cy="30.5" r=".46"/>
<circle cx="94" cy="30.5" r=".46"/>
<circle cx="106.7" cy="64.8" r=".46"/>
<circle cx="106.7" cy="30.5" r=".46"/>
<circle cx="119.4" cy="64.8" r=".46"/>
<circle cx="57.1" cy="142.2" r=".46"/>
<circle cx="91.4" cy="64.8" r=".46"/>
<circle cx="94" cy="64.8" r=".46"/>
<circle cx="38.1" cy="139.7" r=".46"/>
<circle cx="39.4" cy="139.7" r=".46"/>
<circle cx="63.5" cy="27.9" r=".46"/>
<circle cx="50.8" cy="27.9" r=".46"/>
<circle cx="24.1" cy="62.2" r=".46"/>
<circle cx="26.7" cy="27.9" r=".46"/>
<circle cx="63.5" cy="62.2" r=".46"/>
<circle cx="50.8" cy="62.2" r=".46"/>
<circle cx="101.6" cy="130.8" r=".46"/>
<circle cx="101.6" cy="137.2" r=".46"/>
<circle cx="119.4" cy="30.5" r=".46"/>
<circle cx="157.5" cy="33" r=".46"/>
<circle cx="149.9" cy="33" r=".46"/>
<circle cx="147.3" cy="33" r=".46"/>
<circle cx="91.4" cy="137.2" r=".46"/>
</g>
<text font-size="2.8" fill="#840000" x="178" y="190.9">Title:</text>
<g font-size="2.1" fill="#840000">
<text x="178" y="184">Sheet:</text>
<text x="186.2" y="184">/Crossover/</text>
<text x="178" y="186.7">File:</text>
<text x="184.1" y="186.7">crossover.kicad_sch</text>
<text x="178" y="196.9">KiCad</text>
<text x="178" y="194.1">Size:</text>
<text x="184.7" y="194.1">A4</text>
<text x="185.7" y="196.9">E.D.A.</text>
<text x="193.3" y="196.9">8.0.1</text>
<text x="200" y="194.1">Date:</text>
<text x="263" y="194.3">Rev:</text>
<text x="263" y="196.9">Id:</text>
<text x="267.1" y="196.9">4/8</text>
</g>
<g font-size="1.8" fill="#840000">
<text x="35" y="11.9">1</text>
<text x="85" y="11.9">2</text>
<text x="135" y="11.9">3</text>
<text x="185" y="11.9">4</text>
<text x="285" y="11.9">6</text>
<text x="10.3" y="35.9">A</text>
<text x="285.3" y="35.9">A</text>
<text x="10.3" y="85.9">B</text>
<text x="285.3" y="85.9">B</text>
<text x="10.3" y="135.9">C</text>
<text x="285.3" y="135.9">C</text>
<text x="10.3" y="185.9">D</text>
<text x="285.3" y="185.9">D</text>
<text x="35" y="199.9">1</text>
<text x="85" y="199.9">2</text>
<text x="135" y="199.9">3</text>
<text x="185" y="199.9">4</text>
<text x="235" y="199.9">5</text>
<text x="285" y="199.9">6</text>
</g>
<g font-size="1.8" fill="#006464">
<text x="235" y="11.9">5</text>
<text x="232.9" y="13.6">+9V</text>
<text x="245.6" y="17.4">+9V</text>
<text x="259.6" y="17.4">+9V</text>
<text x="42.5" y="21.2">C58</text>
<text x="43.7" y="23.7">C</text>
<text x="55.2" y="21.2">C61</text>
<text x="56.4" y="23.7">C</text>
<text x="78.2" y="23.7">OPA1656</text>
<text x="80.5" y="21.2">U4B</text>
<text x="98.4" y="23.7">C64</text>
<text x="111.1" y="23.7">C68</text>
<text x="136.4" y="23.7">U6B</text>
<text x="174.6" y="22.5">R48</text>
<text x="77.6" y="28.8">+</text>
<text x="99.6" y="26.3">C</text>
<text x="112.3" y="26.3">C</text>
<text x="134.1" y="26.3">OPA1656</text>
<text x="160.6" y="27.5">R46</text>
<text x="175.8" y="25">R</text>
<text x="235.8" y="29.1" transform="rotate(-90 235.8 29.1)">V-</text>
<text x="235.8" y="24.6" transform="rotate(-90 235.8 24.6)">V+</text>
<text x="236.2" y="27.5">OPA1656</text>
<text x="236.2" y="25">U6C</text>
<text x="251.2" y="27.5">100nC</text>
<text x="251.2" y="25">C76</text>
<text x="265.4" y="24.1">C79</text>
<text x="265.4" y="26.6">10uC</text>
<text x="53.3" y="33.9">R34</text>
<text x="66" y="33.9">R36</text>
<text x="133.5" y="31.3">+</text>
<text x="161.8" y="30.1">R</text>
<text x="245.6" y="35.2">GND</text>
<text x="259.6" y="35.2">GND</text>
<text x="53.3" y="36.4">R</text>
<text x="66" y="36.4">R</text>
<text x="109.2" y="36.4">R39</text>
<text x="109.2" y="39">R</text>
<text x="121.9" y="36.4">R42</text>
<text x="121.9" y="39">R</text>
<text x="171.6" y="39">+</text>
<text x="232.9" y="39">GND</text>
<text x="60.9" y="44">+4V5</text>
<text x="116.7" y="46.6">+4V5</text>
<text x="165" y="45.3">+4V5</text>
<text x="172.2" y="44">OPA1656</text>
<text x="174.5" y="46.6">U7B</text>
<text x="232.9" y="44">+9V</text>
<text x="245.6" y="47.9">+9V</text>
<text x="259.6" y="47.9">+9V</text>
<text x="42.5" y="55.5">C59</text>
<text x="43.7" y="58">C</text>
<text x="55.2" y="55.5">C62</text>
<text x="56.4" y="58">C</text>
<text x="78.2" y="58">OPA1656</text>
<text x="80.6" y="55.5">U3A</text>
<text x="98.4" y="58">C65</text>
<text x="111.1" y="58">C69</text>
<text x="136.5" y="58">U5A</text>
<text x="174.6" y="56.7">R49</text>
<text x="175.8" y="59.3">R</text>
<text x="235.8" y="59.6" transform="rotate(-90 235.8 59.6)">V-</text>
<text x="235.8" y="55.1" transform="rotate(-90 235.8 55.1)">V+</text>
<text x="236.2" y="58">OPA1656</text>
<text x="236.2" y="55.5">U7C</text>
<text x="251.2" y="58">100nC</text>
<text x="251.2" y="55.5">C77</text>
<text x="265.4" y="54.6">C80</text>
<text x="265.4" y="57.1">10uC</text>
<text x="77.6" y="63.1">+</text>
<text x="99.6" y="60.6">C</text>
<text x="112.3" y="60.6">C</text>
<text x="133.5" y="65.6">+</text>
<text x="134.1" y="60.6">OPA1656</text>
<text x="160.6" y="61.8">R47</text>
<text x="161.8" y="64.4">R</text>
<text x="245.6" y="65.6">GND</text>
<text x="259.6" y="65.6">GND</text>
<text x="53.3" y="68.2">R35</text>
<text x="53.3" y="70.7">R</text>
<text x="66" y="68.2">R37</text>
<text x="66" y="70.7">R</text>
<text x="109.2" y="70.7">R40</text>
<text x="121.9" y="70.7">R43</text>
<text x="232.9" y="69.4">GND</text>
<text x="109.2" y="73.3">R</text>
<text x="121.9" y="73.3">R</text>
<text x="171.6" y="73.3">+</text>
<text x="232.9" y="74.5">+9V</text>
<text x="60.9" y="78.3">+4V5</text>
<text x="116.7" y="80.9">+4V5</text>
<text x="165" y="79.6">+4V5</text>
<text x="172.2" y="78.3">OPA1656</text>
<text x="174.6" y="80.9">U7A</text>
<text x="245.6" y="78.3">+9V</text>
<text x="259.6" y="78.3">+9V</text>
<text x="235.8" y="85.5" transform="rotate(-90 235.8 85.5)">V+</text>
<text x="236.2" y="88.5">OPA1656</text>
<text x="236.2" y="86">U8C</text>
<text x="251.2" y="88.5">100nC</text>
<text x="251.2" y="86">C78</text>
<text x="265.4" y="85.1">C81</text>
<text x="265.4" y="87.6">10uC</text>
<text x="235.8" y="90" transform="rotate(-90 235.8 90)">V-</text>
<text x="232.9" y="99.9">GND</text>
<text x="245.6" y="96.1">GND</text>
<text x="259.6" y="96.1">GND</text>
<text x="108.5" y="112.6">C67</text>
<text x="107.4" y="115.2">100pC</text>
<text x="108.5" y="125.3">R41</text>
<text x="31.1" y="131.7">R31</text>
<text x="45.8" y="130.4">4k7R</text>
<text x="46.3" y="127.9">R33</text>
<text x="78.2" y="130.4">OPA1656</text>
<text x="80.6" y="127.9">U4A</text>
<text x="94.6" y="131.7">R38</text>
<text x="108" y="127.9">4k7R</text>
<text x="30.6" y="134.2">4k7R</text>
<text x="61.1" y="136.8">10kR</text>
<text x="62.3" y="134.2">RV1</text>
<text x="77.6" y="135.5">+</text>
<text x="94" y="134.2">680R</text>
<text x="128.9" y="134.2">R44</text>
<text x="130.1" y="136.8">R</text>
<text x="141.6" y="134.2">R45</text>
<text x="142.8" y="136.8">R</text>
<text x="164.5" y="135.5">OPA1656</text>
<text x="167" y="132.9">U6A</text>
<text x="184.7" y="136.8">R50</text>
<text x="197.4" y="136.8">R51</text>
<text x="222.9" y="135.5">U8A</text>
<text x="258.4" y="134.2">R53</text>
<text x="259.6" y="136.8">R</text>
<text x="105.5" y="143.1">+</text>
<text x="164" y="140.6">+</text>
<text x="186" y="139.3">R</text>
<text x="198.7" y="139.3">R</text>
<text x="219.8" y="143.1">+</text>
<text x="220.4" y="138">OPA1656</text>
<text x="244.4" y="139.3">R52</text>
<text x="245.6" y="141.8">R</text>
<text x="30.6" y="146.9">4k7R</text>
<text x="31.1" y="149.5">R32</text>
<text x="43.3" y="145.6">+</text>
<text x="99" y="149.5">+4V5</text>
<text x="106.1" y="148.2">OPA1656</text>
<text x="141" y="145.6">C70</text>
<text x="141" y="148.2">C</text>
<text x="153.7" y="145.6">C72</text>
<text x="153.7" y="148.2">C</text>
<text x="196.9" y="148.2">C74</text>
<text x="209.6" y="148.2">C75</text>
<text x="36.7" y="152">+4V5</text>
<text x="43.9" y="150.7">OPA1656</text>
<text x="46.3" y="153.3">U3B</text>
<text x="108.5" y="150.7">U5B</text>
<text x="147.2" y="155.8">+4V5</text>
<text x="196.9" y="150.7">C</text>
<text x="209.6" y="150.7">C</text>
<text x="255.4" y="150.7">+</text>
<text x="256" y="155.8">OPA1656</text>
<text x="203.1" y="158.3">+4V5</text>
<text x="248.8" y="157.1">+4V5</text>
<text x="258.3" y="158.3">U8B</text>
<text x="25.9" y="171">+9V</text>
<text x="78" y="171">+9V</text>
<text x="131.3" y="171">+9V</text>
<text x="38.6" y="174.9">+9V</text>
<text x="52.6" y="174.9">+9V</text>
<text x="90.7" y="174.9">+9V</text>
<text x="104.6" y="174.9">+9V</text>
<text x="144" y="174.9">+9V</text>
<text x="158" y="174.9">+9V</text>
<text x="28.8" y="182.1" transform="rotate(-90 28.8 182.1)">V+</text>
<text x="29.2" y="185">OPA1656</text>
<text x="29.2" y="182.5">U3C</text>
<text x="44.2" y="185">100nC</text>
<text x="44.2" y="182.5">C57</text>
<text x="58.4" y="181.6">C60</text>
<text x="58.4" y="184.1">10uC</text>
<text x="80.9" y="182.1" transform="rotate(-90 80.9 182.1)">V+</text>
<text x="81.3" y="185">OPA1656</text>
<text x="81.3" y="182.5">U4C</text>
<text x="96.3" y="185">100nC</text>
<text x="96.3" y="182.5">C63</text>
<text x="110.5" y="181.6">C66</text>
<text x="110.5" y="184.1">10uC</text>
<text x="134.2" y="182.1" transform="rotate(-90 134.2 182.1)">V+</text>
<text x="134.6" y="185">OPA1656</text>
<text x="134.6" y="182.5">U5C</text>
<text x="149.6" y="185">100nC</text>
<text x="149.6" y="182.5">C71</text>
<text x="163.8" y="181.6">C73</text>
<text x="163.8" y="184.1">10uC</text>
<text x="28.8" y="186.6" transform="rotate(-90 28.8 186.6)">V-</text>
<text x="80.9" y="186.6" transform="rotate(-90 80.9 186.6)">V-</text>
<text x="134.2" y="186.6" transform="rotate(-90 134.2 186.6)">V-</text>
<text x="25.9" y="196.4">GND</text>
<text x="38.6" y="192.6">GND</text>
<text x="52.6" y="192.6">GND</text>
<text x="78" y="196.4">GND</text>
<text x="90.7" y="192.6">GND</text>
<text x="104.6" y="192.6">GND</text>
<text x="131.3" y="196.4">GND</text>
<text x="144" y="192.6">GND</text>
<text x="158" y="192.6">GND</text>
</g>
<g font-size="1.8" fill="#725600">
<text x="190.7" y="19.9">OUT_HIGH_P_LEFT</text>
<text x="12.8" y="28.8">IN_LEFT</text>
<text x="190.7" y="36.4">OUT_HIGH_N_LEFT</text>
<text x="190.7" y="54.2">OUT_HIGH_P_RIGHT</text>
<text x="12.9" y="63.1">IN_RIGHT</text>
<text x="190.7" y="70.7">OUT_HIGH_N_RIGHT</text>
<text x="273.2" y="121.5">OUT_LOW_P</text>
<text x="273.2" y="148.2">OUT_LOW_N</text>
</g>
<g font-size="1.8" fill="#a90000">
<text x="234.7" y="20.4" transform="rotate(-90 234.7 20.4)">8</text>
<text x="75.5" y="27.7">5</text>
<text x="75.5" y="32.8">6</text>
<text x="88.2" y="30.2">7</text>
<text x="131.4" y="30.2">5</text>
<text x="131.4" y="35.3">6</text>
<text x="144.1" y="32.8">7</text>
<text x="169.5" y="32.8">6</text>
<text x="182.2" y="35.3">7</text>
<text x="234.7" y="31.8" transform="rotate(-90 234.7 31.8)">4</text>
<text x="169.5" y="37.8">5</text>
<text x="234.7" y="50.9" transform="rotate(-90 234.7 50.9)">8</text>
<text x="75.5" y="62">3</text>
<text x="88.2" y="64.5">1</text>
<text x="131.4" y="64.5">3</text>
<text x="234.7" y="62.3" transform="rotate(-90 234.7 62.3)">4</text>
<text x="75.5" y="67.1">2</text>
<text x="131.4" y="69.6">2</text>
<text x="144.1" y="67.1">1</text>
<text x="169.5" y="67.1">2</text>
<text x="182.2" y="69.6">1</text>
<text x="169.5" y="72.1">3</text>
<text x="234.7" y="81.4" transform="rotate(-90 234.7 81.4)">8</text>
<text x="234.7" y="92.8" transform="rotate(-90 234.7 92.8)">4</text>
<text x="68.3" y="132.2" transform="rotate(-90 68.3 132.2)">1</text>
<text x="71" y="134.4">2</text>
<text x="75.5" y="134.4">3</text>
<text x="88.2" y="136.9">1</text>
<text x="103.4" y="136.9">6</text>
<text x="41.2" y="139.4">6</text>
<text x="53.9" y="142">7</text>
<text x="68.3" y="138.5" transform="rotate(-90 68.3 138.5)">3</text>
<text x="75.5" y="139.4">2</text>
<text x="103.4" y="142">5</text>
<text x="116.1" y="139.4">7</text>
<text x="161.9" y="139.4">3</text>
<text x="174.6" y="142">1</text>
<text x="217.7" y="142">3</text>
<text x="41.2" y="144.5">5</text>
<text x="161.9" y="144.5">2</text>
<text x="217.7" y="147.1">2</text>
<text x="230.4" y="144.5">1</text>
<text x="253.3" y="149.6">5</text>
<text x="253.3" y="144.5">6</text>
<text x="266" y="147.1">7</text>
<text x="27.7" y="177.9" transform="rotate(-90 27.7 177.9)">8</text>
<text x="79.8" y="177.9" transform="rotate(-90 79.8 177.9)">8</text>
<text x="133.1" y="177.9" transform="rotate(-90 133.1 177.9)">8</text>
<text x="27.7" y="189.3" transform="rotate(-90 27.7 189.3)">4</text>
<text x="79.8" y="189.3" transform="rotate(-90 79.8 189.3)">4</text>
<text x="133.1" y="189.3" transform="rotate(-90 133.1 189.3)">4</text>
</g>
<g font-size="1.8" fill="#0000c2">
<text x="163.9" y="89.8">Single-Ended</text>
<text x="178.2" y="89.8">to</text>
<text x="64.1" y="90">Fourth-order</text>
<text x="77.8" y="90">Sallen</text>
<text x="77.9" y="92.1">in</text>
<text x="80.8" y="92.1">two</text>
<text x="84.9" y="90">&amp;</text>
<text x="85.2" y="92.1">stages.</text>
<text x="87.6" y="90">Key</text>
<text x="87.7" y="94.1">Type:</text>
<text x="92.1" y="90">Butterworth</text>
<text x="93.1" y="92.1">Cutoff</text>
<text x="93.7" y="94.1">Linkwitz-Riley</text>
<text x="100.1" y="92.1">frequency</text>
<text x="104.2" y="90">highpass</text>
<text x="110.4" y="92.1">120</text>
<text x="113.8" y="90">filter,</text>
<text x="115.2" y="92.1">Hz.</text>
<text x="120.1" y="90">implemented</text>
<text x="163" y="91.8">Differential</text>
<text x="174.7" y="91.8">Output</text>
<text x="131.7" y="101.5">120Hz</text>
<text x="138.9" y="101.5">Crossover</text>
<text x="165.2" y="110.6">Stereo</text>
<text x="172.4" y="110.6">to</text>
<text x="175.4" y="110.6">2.1</text>
<text x="179.6" y="110.6">crossover.</text>
<text x="246" y="117">Differential</text>
<text x="246.9" y="114.9">Single-Ended</text>
<text x="257.8" y="117">Output</text>
<text x="261.2" y="114.9">to</text>
<text x="150.2" y="124">Fourth-order</text>
<text x="163.9" y="124">Sallen</text>
<text x="171" y="124">&amp;</text>
<text x="173.8" y="124">Key</text>
<text x="178.3" y="124">Butterworth</text>
<text x="190.3" y="124">120</text>
<text x="195.1" y="124">Hz</text>
<text x="198.6" y="124">lowpass</text>
<text x="161.3" y="126.1">filter</text>
<text x="167.1" y="126.1">implemented</text>
<text x="167.7" y="128.1">Type:</text>
<text x="173.7" y="128.1">Linkwitz-Riley</text>
<text x="180.3" y="126.1">in</text>
<text x="183.3" y="126.1">two</text>
<text x="187.6" y="126.1">stages.</text>
<text x="65.9" y="155">Bass</text>
<text x="71.5" y="155">Volume</text>
<text x="89.6" y="155.6">Baxandall</text>
<text x="100.2" y="155.6">active</text>
<text x="107" y="155.6">volume</text>
<text x="114.9" y="155.6">control</text>
<text x="31.4" y="158.3">Summing</text>
<text x="41.2" y="158.3">stereo</text>
<text x="48.2" y="158.3">to</text>
<text x="51.3" y="158.3">mono</text>
<text x="74.2" y="159.9">CW</text>
<text x="81.5" y="161.1">potentiometer</text>
<text x="82" y="159.1">Logarithmic</text>
</g>
</svg>
